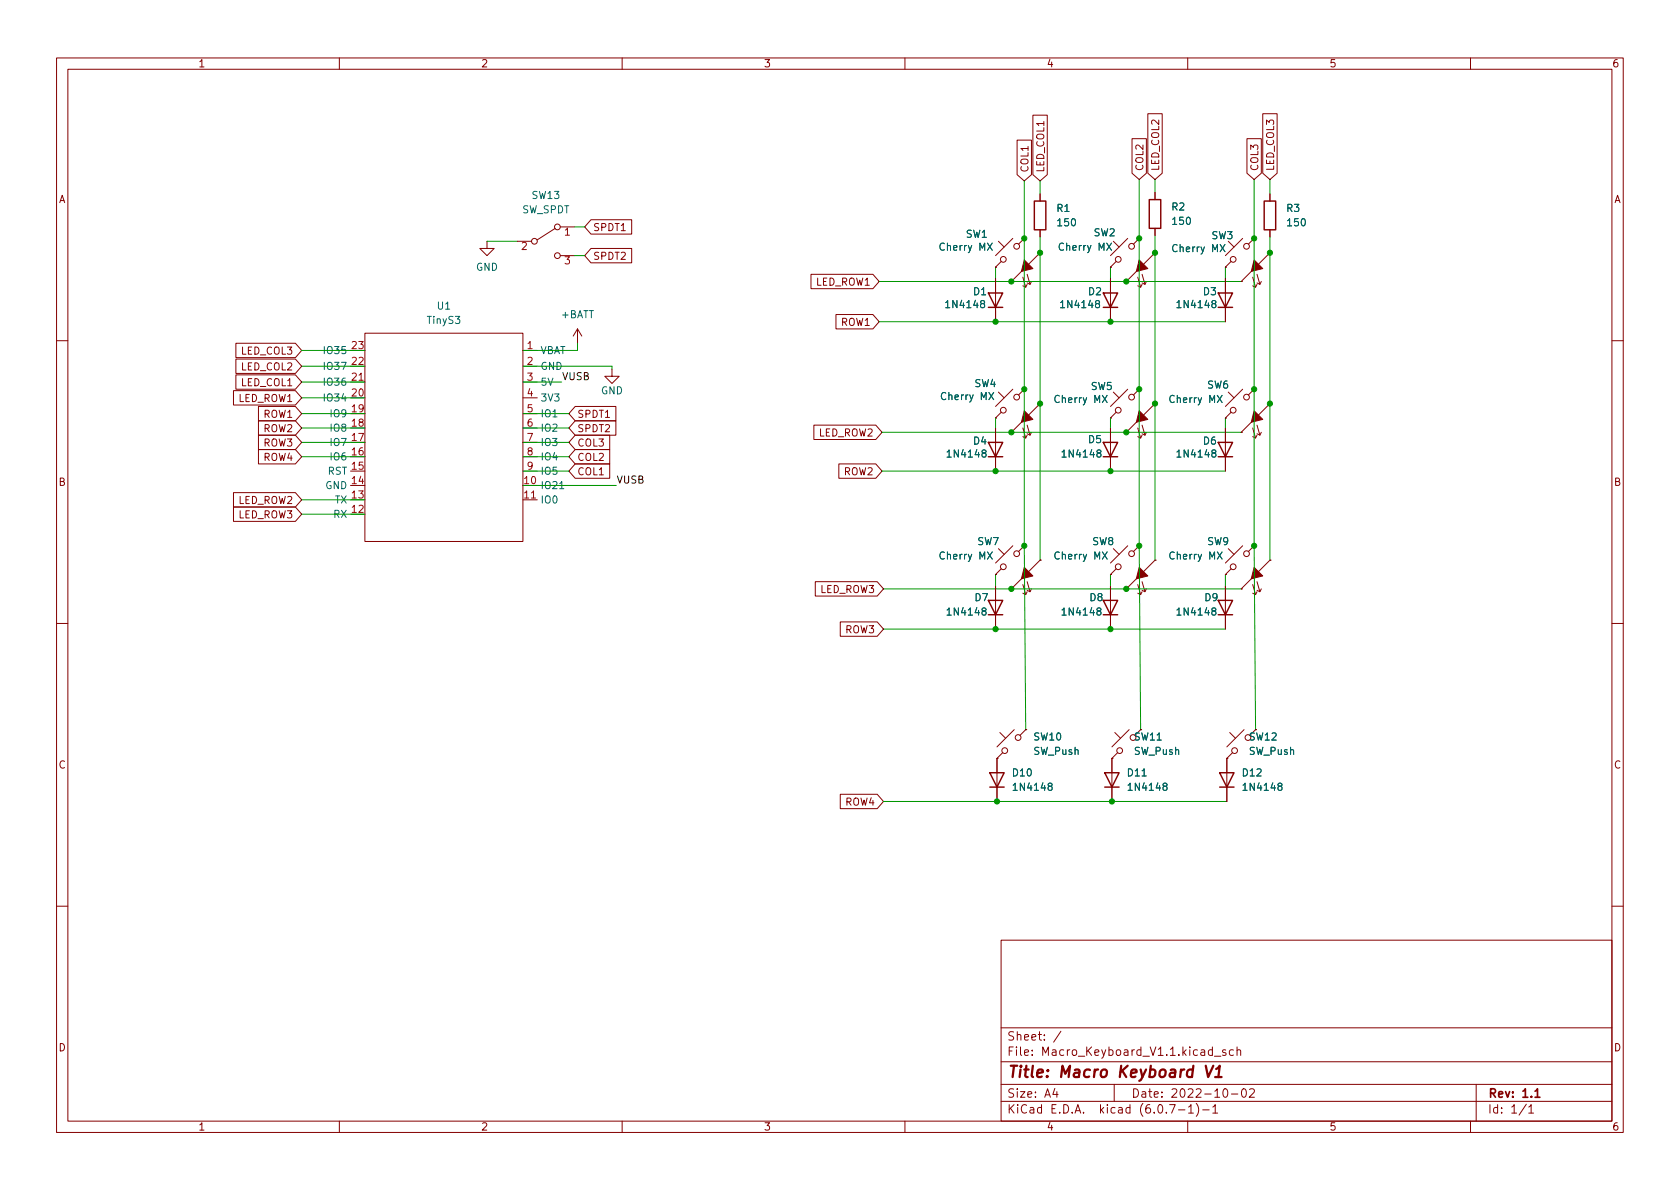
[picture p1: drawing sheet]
<svg xmlns="http://www.w3.org/2000/svg" width="297mm" height="210mm" viewBox="0 0 297 210" stroke-linecap="round" stroke-linejoin="round" font-family="sans-serif">
<g fill="none" stroke="#840000" stroke-width=".18">
<path d="M10 10.2h277v190.1h-277zM12 12.2h273v186.1h-273zM60 10.2v2M110 10.2v2M160 10.2v2M210 10.2v2M260 10.2v2M104.5 38.9h7.2v2.5h-7.2l-1.1-1.3zM179.8 24.8h2.6v6.1l-1.3 1.1-1.3-1.1zM182.6 20.4h2.6v10.5l-1.3 1.1-1.3-1.1zM183.9 34.3v1.3M200.2 24.5h2.5v6.1l-1.3 1.1-1.2-1.1z"/>
<path d="M202.9 20.1h2.6v10.5l-1.3 1.1-1.3-1.1zM204.2 34v1.3M220.5 24.5h2.5v6.1l-1.3 1.1-1.2-1.1zM223.3 20.1h2.5v10.5l-1.3 1.1-1.2-1.1zM224.5 34.3v1.3M64.5 58.9h28v36.9h-28zM86.1 42.7v1.2h1.3l-1.3 1.3-1.3-1.3h1.3M91.4 42.7h2.6M98.2 40.4l-3.2 2M99.1 40.1h2.5M99.1 45.2h2.5M102.1 58.2l-.8 1.2"/>
<path d="M102.1 58.2v2.5M102.1 58.2l.8 1.2M104.5 43.9h7.2v2.6h-7.2l-1.1-1.3zM143.4 48.5h10.9l1.1 1.3-1.1 1.2h-10.9zM147.8 55.6h6.5l1.1 1.3-1.1 1.3h-6.5zM176 47.2h.1M176 49.3v7.6M176.5 42.7l1 1M177 46.2l-1 1M178.8 49.8h.1M179.1 42.2l-3.1 3M180.8 49l.6 1.8"/>
<path d="M181.1 42.2l-1 1M181.1 42.2h.1M181.6 50.3l-.2 .5-.6-.3M181.6 48.5l.5 1.8M182.4 49.8l-.3 .5-.5-.3M183.9 44.7l-5.1 5.1M183.9 44.7h.1M183.9 40.6v1.3M196.3 47.2h.1M196.3 49.3v7.6M196.8 42.7l1.1 1M197.4 46.2l-1.1 1"/>
<path d="M199.1 49.8h.1M199.4 42.2l-3.1 3M201.2 49l.5 1.8M201.4 42.2l-1 1M201.4 42.2h.1M201.9 50.3l-.2 .5-.5-.3M201.9 48.5l.5 1.8M202.7 49.8l-.3 .5-.5-.3M204.2 44.7l-5.1 5.1M204.2 44.7h.1M204.2 40.4v1.3M216.7 47.2h.1"/>
<path d="M216.7 49.3v7.6M217.2 42.7l1 1M217.7 46.2l-1 1M219.5 49.8h.1M219.7 42.2l-3 3M221.5 49l.5 1.8M221.7 42.2l-1 1M221.7 42.2h.1M222.2 50.3l-.2 .5-.5-.3M222.2 48.5l.6 1.8M223 49.8l-.2 .5-.6-.3M224.5 44.7l-5 5.1"/>
<path d="M224.5 44.7h.1M224.5 40.6v1.3M10 60.2h2M41.3 69.1h10.9l1.1 1.3-1.1 1.2h-10.9zM41.7 66.3h10.5l1.1 1.3-1.1 1.2h-10.5zM41.7 60.7h10.5l1.1 1.3-1.1 1.2h-10.5zM41.7 63.5h10.5l1.1 1.3-1.1 1.2h-10.5zM45.7 74.4h6.5l1.1 1.3-1.1 1.3h-6.5zM45.7 71.9h6.5l1.1 1.2-1.1 1.3h-6.5zM45.7 77h6.5l1.1 1.2-1.1 1.3h-6.5zM45.7 79.5h6.5l1.1 1.3-1.1 1.2h-6.5zM62 67.6h2.5"/>
<path d="M92.5 62h2.5M92.5 64.8h2.5M92.5 67.6h2.5M92.5 70.4h2.5M92.5 73.1h2.5M92.5 75.7h2.5M92.5 78.2h2.5M101.7 79.5h6.1v2.5h-6.1l-1.1-1.2zM101.7 77h6.1v2.5h-6.1l-1.1-1.3zM101.7 74.4h7.2v2.6h-7.2l-1.1-1.3zM101.7 71.9h7.2v2.5h-7.2l-1.1-1.3zM108.2 65.3v1.2h1.3l-1.3 1.3-1.3-1.3h1.3"/>
<path d="M143.9 75.2h10.9l1.2 1.2-1.2 1.3h-10.9zM176 73.9h.1M176 75.7v7.6M176.5 69.3l1 1.1M177 72.9l-1 1M178.8 76.4h.1M179.1 68.8l-3.1 3.1M180.8 75.7l.6 1.8M181.1 68.8l-1 1M181.1 68.8h.1M181.6 77l-.2 .5-.6-.3M181.6 75.2l.5 1.8"/>
<path d="M182.4 76.4l-.3 .6-.5-.3M183.9 71.4l-5.1 5M183.9 71.4h.1M196.3 73.9h.1M196.3 75.7v7.6M196.8 69.3l1.1 1.1M197.4 72.9l-1.1 1M199.1 76.4h.1M199.4 68.8l-3.1 3.1M201.2 75.7l.5 1.8M201.4 68.8l-1 1M201.4 68.8h.1"/>
<path d="M201.9 77l-.2 .5-.5-.3M201.9 75.2l.5 1.8M202.7 76.4l-.3 .6-.5-.3M204.2 71.4l-5.1 5M204.2 71.4h.1M216.7 73.9h.1M216.7 75.7v7.6M217.2 69.3l1 1.1M217.7 72.9l-1 1M219.5 76.4h.1M219.7 68.8l-3 3.1M221.5 75.7l.5 1.8"/>
<path d="M221.7 68.8l-1 1M221.7 68.8h.1M222.2 77l-.2 .5-.5-.3M222.2 75.2l.6 1.8M223 76.4l-.2 .6-.6-.3M224.5 71.4l-5 5M224.5 71.4h.1M285 60.2h2M41.3 89.7h10.9l1.1 1.2-1.1 1.3h-10.9zM41.3 87.1h10.9l1.1 1.3-1.1 1.3h-10.9zM92.5 88.4h2.5M92.5 80.8h2.5"/>
<path d="M92.5 83.3h2.5M101.7 82h6.1v2.6h-6.1l-1.1-1.3zM148.3 82h6.5l1.2 1.3-1.2 1.3h-6.5zM176.5 97l1 1M179.1 96.5l-3.1 3.1M181.1 96.5l-1 1M181.1 96.5h.1M183.9 99.1l-5.1 5M183.9 99.1h.1M196.8 97l1.1 1M199.4 96.5l-3.1 3.1M201.4 96.5l-1 1"/>
<path d="M201.4 96.5h.1M204.2 99.1l-5.1 5M204.2 99.1h.1M217.2 97l1 1M219.7 96.5l-3 3.1M221.7 96.5l-1 1M221.7 96.5h.1M224.5 99.1l-5 5M224.5 99.1h.1M10 110.2h2M144.2 102.9h10.9l1.1 1.2-1.1 1.3h-10.9zM148.6 110h6.5l1.1 1.2-1.1 1.3h-6.5z"/>
<path d="M176 101.6h.1M176 103.6v7.6M177 100.6l-1 1M178.8 104.1h.1M180.8 103.4l.6 1.8M181.6 104.6l-.2 .6-.6-.3M181.6 102.9l.5 1.7M182.4 104.1l-.3 .5-.5-.2M196.3 101.6h.1M196.3 103.6v7.6M197.4 100.6l-1.1 1M199.1 104.1h.1"/>
<path d="M201.2 103.4l.5 1.8M201.9 104.6l-.2 .6-.5-.3M201.9 102.9l.5 1.7M202.7 104.1l-.3 .5-.5-.2M216.7 101.6h.1M216.7 103.6v7.6M217.7 100.6l-1 1M219.5 104.1h.1M221.5 103.4l.5 1.8M222.2 104.6l-.2 .6-.5-.3M222.2 102.9l.6 1.7M223 104.1l-.2 .5-.6-.2"/>
<path d="M285 110.2h2M176.3 134.1h.1M176.3 134.1v7.6M176.8 129.5l1 1.1M177.3 133.1l-1 1M179.3 129l-3 3.1M181.4 129l-1.1 1M181.4 129h.1M196.6 134.1h.1M196.6 134.1v7.6M197.1 129.5l1 1.1M197.6 133.1l-1 1"/>
<path d="M199.6 129l-3 3.1M216.9 134.1h.1M216.9 134.1v7.6M217.4 129.5l1 1.1M217.9 133.1l-1 1M220 129l-3.1 3.1M148.6 140.5h6.5l1.1 1.2-1.1 1.3h-6.5zM10 160.2h2M177 166.3h108v32h-108zM285 160.2h2M60 198.3v2M110 198.3v2"/>
<path d="M160 198.3v2M177 194.8h108M177 191.8h108M177 187.8h108M177 181.8h108M186.5 192.5l-.4 1h1M186.9 193v1M187.6 182.4l-1.3 1.9M197 191.8v3M206.8 195.3h1l-.7 1.5M208.4 196.3h1.1M210 198.3v2"/>
<path d="M210.1 195.8l.5-.5v1.5M210.1 196.8h.9M211.5 195.1a1.72 1.72 0 0 1 0 2.3M212.6 196.3h1.2M214.4 185.7l-.5-.1-.3 .3v.4l.2 .3h.6M214.4 185.1v1.5M214.4 195.8l.5-.5v1.5M214.4 196.8h.9M214.7 186.8h1.2M216.4 192.6l.2-.1a.81 .81 0 0 1 .6 .7 .81 .81 0 0 1-.3 .8h-.2a.81 .81 0 0 1-.6-.6 .81 .81 0 0 1 .3-.8zM216.7 185.7l-.3-.1-.3 .2 .1 .3 .5 .1v.4h-.6M217.7 193.5h1.2"/>
<path d="M218.1 185.7l-.5-.1-.2 .3v.4l.1 .3h.6M218.7 185.8l.2-.2 .4 .1 .1 .9M218.7 185.1v1.5M219.7 192.6l.2-.1a.81 .81 0 0 1 .5 .7 .81 .81 0 0 1-.3 .8h-.1a.81 .81 0 0 1-.6-.6 .81 .81 0 0 1 .3-.8zM220.9 192.7l.6-.2 .2 .2 .1 .3-.9 1h.9M260 198.3v2M261 191.8v6.5M269.9 195.3l-1.3 1.9M270.3 195.8l.4-.5v1.5M270.3 196.8h.9"/>
<circle cx="94.5" cy="42.7" r=".51"/>
<circle cx="98.6" cy="40.1" r=".51"/>
<circle cx="98.6" cy="45.2" r=".51"/>
<circle cx="177.4" cy="45.9" r=".51"/>
<circle cx="179.8" cy="43.6" r=".51"/>
<circle cx="197.7" cy="45.9" r=".51"/>
<circle cx="200.1" cy="43.6" r=".51"/>
<circle cx="218" cy="45.9" r=".51"/>
<circle cx="220.4" cy="43.6" r=".51"/>
<circle cx="177.4" cy="72.5" r=".51"/>
<circle cx="179.8" cy="70.2" r=".51"/>
<circle cx="197.7" cy="72.5" r=".51"/>
<circle cx="200.1" cy="70.2" r=".51"/>
<circle cx="218" cy="72.5" r=".51"/>
<circle cx="220.4" cy="70.2" r=".51"/>
<circle cx="179.8" cy="97.9" r=".51"/>
<circle cx="200.1" cy="97.9" r=".51"/>
<circle cx="220.4" cy="97.9" r=".51"/>
<circle cx="177.4" cy="100.2" r=".51"/>
<circle cx="197.7" cy="100.2" r=".51"/>
<circle cx="218" cy="100.2" r=".51"/>
<circle cx="177.6" cy="132.7" r=".51"/>
<circle cx="180" cy="130.4" r=".51"/>
<circle cx="198" cy="132.7" r=".51"/>
<circle cx="200.3" cy="130.4" r=".51"/>
<circle cx="218.3" cy="132.7" r=".51"/>
<circle cx="220.6" cy="130.4" r=".51"/>
</g>
<path d="M271.4 193l.4-.5v1.5M271.4 194h.9" fill="none" stroke="#840000" stroke-width=".3"/>
<path d="M213.2 188.5l.4 2 .9-2M214.8 190.5h1.2M215 189l.7-.5-.3 2" fill="none" stroke="#840000" stroke-width=".4"/>
<g fill="none" stroke="#840000" stroke-width=".25">
<path d="M182.9 35.6h2v5h-2zM203.2 35.3h2v5.1h-2zM223.5 35.6h2.1v5h-2.1zM174.8 51.8h2.5l-1.3 2.6zM174.8 54.4h2.5M195.1 51.8h2.5l-1.3 2.6zM195.1 54.4h2.5M215.4 51.8h2.5l-1.2 2.6zM215.4 54.4h2.5M174.8 78.2h2.5l-1.3 2.6zM195.1 78.2h2.5l-1.3 2.6zM215.4 78.2h2.5l-1.2 2.6z"/>
<path d="M174.8 80.8h2.5M195.1 80.8h2.5M215.4 80.8h2.5M174.8 106.2h2.5l-1.3 2.5zM174.8 108.7h2.5M195.1 106.2h2.5l-1.3 2.5zM195.1 108.7h2.5M215.4 106.2h2.5l-1.2 2.5zM215.4 108.7h2.5M175 136.6h2.5l-1.2 2.6zM175 139.2h2.5M195.3 136.6h2.6l-1.3 2.6z"/>
<path d="M195.3 139.2h2.6M215.6 136.6h2.6l-1.3 2.6zM215.6 139.2h2.6"/>
</g>
<g fill="#840000" stroke="#840000" stroke-width=".18">
<path d="M201.4 72.6l1.5 1.6-2 .5z"/>
<path d="M221.7 72.6l1.6 1.6-2.1 .5z"/>
<path d="M201.4 100.3l1.5 1.5-2 .6z"/>
<path d="M201.4 46l1.5 1.5-2 .5z"/>
<path d="M221.7 46l1.6 1.5-2.1 .5z"/>
<path d="M181.1 46l1.5 1.5-2 .5z"/>
<path d="M181.1 100.3l1.5 1.5-2 .6z"/>
<path d="M181.1 72.6l1.5 1.6-2 .5z"/>
<path d="M221.7 100.3l1.6 1.5-2.1 .6z"/>
</g>
<g fill="none" stroke="#006464" stroke-width=".18">
<path d="M174.6 43l.8 1.3M175.4 43l-.8 1.3M195.7 43l.8 1.3M196.5 43l-.8 1.3M215.7 43.2l.9 1.3M216.6 43.2l-.9 1.3M174.8 69.4l.9 1.3M175.7 69.4l-.9 1.3M194.9 69.9l.9 1.3M195.8 69.9l-.9 1.3M215.2 69.9l.9 1.3M216.1 69.9l-.9 1.3"/>
<path d="M99 86.4h.7M174.6 97.6l.8 1.3M175.4 97.6l-.8 1.3M194.9 97.6l.9 1.3M195.8 97.6l-.9 1.3M215.2 97.6l.9 1.3M216.1 97.6l-.9 1.3"/>
</g>
<g fill="none" stroke="#009600" stroke-width=".18">
<path d="M181.1 32v64.5l.3 32.5M183.9 32v2.3M201.4 31.7v64.8l.3 32.5M204.2 31.7v2.3M221.7 31.7v64.8l.3 32.5M224.5 31.7v2.6M86.1 42.7h5.3M101.6 45.2h1.8M101.6 40.1h1.8M155.4 49.8h64.1M155.4 56.9h61.3M176 47.2v2.1"/>
<path d="M176 54.9v2M183.9 41.9v57.2M196.3 47.2v2.1M196.3 54.9v2M204.2 41.7v57.4M216.7 47.2v2.1M224.5 41.9v57.2M53.3 67.6h11.2M53.3 64.8h11.2M53.3 75.7h11.2M53.3 70.4h11.2M53.3 62h11.2"/>
<path d="M53.3 78.2h11.2M53.3 73.1h11.2M92.5 67.6h6.8M92.5 64.8h15.7v.5M92.5 75.7h8.1M92.5 78.2h8.1M92.5 73.1h8.1M102.1 60.7v1.3h-9.6M156 76.4h63.5M176 73.9v1.8M196.3 73.9v1.8M216.7 73.9v1.8"/>
<path d="M53.3 80.8h11.2M53.3 88.4h11.2M53.3 90.9h11.2M92.5 83.3h8.1M92.5 80.8h8.1M92.5 85.8h16.5M156 83.3h60.7M156.2 111.2h60.5M156.2 104.1h63.3M176 101.6v2M196.3 101.6v2M216.7 101.6v2"/>
<path d="M156.2 141.7h60.7"/>
</g>
<g fill="#009600" stroke="#009600" stroke-width=".18">
<circle cx="196.6" cy="141.7" r=".46"/>
<circle cx="176.3" cy="141.7" r=".46"/>
<circle cx="196.3" cy="111.2" r=".46"/>
<circle cx="199.1" cy="104.1" r=".46"/>
<circle cx="178.8" cy="104.1" r=".46"/>
<circle cx="176" cy="111.2" r=".46"/>
<circle cx="201.4" cy="96.5" r=".46"/>
<circle cx="221.7" cy="96.5" r=".46"/>
<circle cx="178.8" cy="49.8" r=".46"/>
<circle cx="181.1" cy="68.8" r=".46"/>
<circle cx="183.9" cy="71.4" r=".46"/>
<circle cx="183.9" cy="44.7" r=".46"/>
<circle cx="178.8" cy="76.4" r=".46"/>
<circle cx="181.1" cy="96.5" r=".46"/>
<circle cx="176" cy="83.3" r=".46"/>
<circle cx="199.1" cy="76.4" r=".46"/>
<circle cx="181.1" cy="42.2" r=".46"/>
<circle cx="176" cy="56.9" r=".46"/>
<circle cx="204.2" cy="71.4" r=".46"/>
<circle cx="201.4" cy="68.8" r=".46"/>
<circle cx="196.3" cy="83.3" r=".46"/>
<circle cx="221.7" cy="68.8" r=".46"/>
<circle cx="224.5" cy="71.4" r=".46"/>
<circle cx="204.2" cy="44.7" r=".46"/>
<circle cx="199.1" cy="49.8" r=".46"/>
<circle cx="196.3" cy="56.9" r=".46"/>
<circle cx="221.7" cy="42.2" r=".46"/>
<circle cx="201.4" cy="42.2" r=".46"/>
<circle cx="224.5" cy="44.7" r=".46"/>
</g>
<text font-size="2.8" fill="#840000" x="178" y="190.6">Title: Macro Keyboard V1</text>
<g font-size="2.1" fill="#840000">
<text x="178" y="184">Sheet: /</text>
<text x="178" y="186.7">File: Macro_Keyboard_V1.1.kicad_sch</text>
<text x="178" y="196.9">KiCad E.D.A. kicad (6.0.7-1)-1</text>
<text x="178" y="194.1">Size: A4</text>
<text x="200" y="194.1">Date: 2022-10-02</text>
<text x="263" y="194.1">Rev: 1.1</text>
<text x="263" y="196.9">Id: 1/1</text>
</g>
<g font-size="1.8" fill="#840000">
<text x="35" y="11.9">1</text>
<text x="85" y="11.9">2</text>
<text x="135" y="11.9">3</text>
<text x="185" y="11.9">4</text>
<text x="235" y="11.9">5</text>
<text x="285" y="11.9">6</text>
<text x="10.3" y="35.9">A</text>
<text x="181.8" y="30.6" transform="rotate(-90 181.8 30.6)">COL1</text>
<text x="184.6" y="30.6" transform="rotate(-90 184.6 30.6)">LED_COL1</text>
<text x="202.1" y="30.3" transform="rotate(-90 202.1 30.3)">COL2</text>
<text x="204.9" y="30.3" transform="rotate(-90 204.9 30.3)">LED_COL2</text>
<text x="222.5" y="30.3" transform="rotate(-90 222.5 30.3)">COL3</text>
<text x="225.3" y="30.3" transform="rotate(-90 225.3 30.3)">LED_COL3</text>
<text x="285.3" y="35.9">A</text>
<text x="104.8" y="40.9">SPDT1</text>
<text x="104.8" y="45.9">SPDT2</text>
<text x="144.2" y="50.5">LED_ROW1</text>
<text x="148.7" y="57.6">ROW1</text>
<text x="42.7" y="62.7">LED_COL3</text>
<text x="42.7" y="65.5">LED_COL2</text>
<text x="42.1" y="71.1">LED_ROW1</text>
<text x="42.7" y="68.3">LED_COL1</text>
<text x="46.6" y="76.4">ROW2</text>
<text x="46.6" y="73.9">ROW1</text>
<text x="102" y="76.4">SPDT2</text>
<text x="102" y="73.9">SPDT1</text>
<text x="144.7" y="77.2">LED_ROW2</text>
<text x="46.6" y="79">ROW3</text>
<text x="46.6" y="81.5">ROW4</text>
<text x="102" y="81.5">COL2</text>
<text x="102" y="79">COL3</text>
<text x="10.3" y="85.9">B</text>
<text x="42.1" y="89.1">LED_ROW2</text>
<text x="102" y="84">COL1</text>
<text x="149.2" y="84">ROW2</text>
<text x="285.3" y="85.9">B</text>
<text x="42.1" y="91.7">LED_ROW3</text>
<text x="145" y="104.9">LED_ROW3</text>
<text x="149.5" y="112">ROW3</text>
<text x="200.6" y="130.9">SW11</text>
<text x="220.9" y="130.9">SW12</text>
<text x="10.3" y="135.9">C</text>
<text x="285.3" y="135.9">C</text>
<text x="149.5" y="142.5">ROW4</text>
<text x="10.3" y="185.9">D</text>
<text x="285.3" y="185.9">D</text>
<text x="35" y="199.9">1</text>
<text x="85" y="199.9">2</text>
<text x="135" y="199.9">3</text>
<text x="185" y="199.9">4</text>
<text x="235" y="199.9">5</text>
<text x="285" y="199.9">6</text>
</g>
<g font-size="1.8" fill="#006464">
<text x="94.1" y="35.2">SW13</text>
<text x="92.2" y="37.7">SW_SPDT</text>
<text x="186.9" y="37.5">R1</text>
<text x="187.1" y="40">150</text>
<text x="193.4" y="41.8">SW2</text>
<text x="207.2" y="37.2">R2</text>
<text x="207.4" y="39.7">150</text>
<text x="227.5" y="37.5">R3</text>
<text x="227.7" y="40">150</text>
<text x="84.1" y="47.9">GND</text>
<text x="166.4" y="44.3">Cherry MX</text>
<text x="170.8" y="42">SW1</text>
<text x="187.4" y="44.3">Cherry MX</text>
<text x="207.5" y="44.6">Cherry MX</text>
<text x="214.2" y="42.3">SW3</text>
<text x="172.1" y="52.2">D1</text>
<text x="192.5" y="52.2">D2</text>
<text x="212.8" y="52.2">D3</text>
<text x="75.6" y="57.3">TinyS3</text>
<text x="77.4" y="54.7">U1</text>
<text x="99.2" y="56.3">+BATT</text>
<text x="167.5" y="54.5">1N4148</text>
<text x="187.9" y="54.5">1N4148</text>
<text x="208.4" y="54.5">1N4148</text>
<text x="57.6" y="65.4">IO37</text>
<text x="57.6" y="62.6">IO35</text>
<text x="95.5" y="62.6">VBAT</text>
<text x="95.5" y="65.4">GND</text>
<text x="57.6" y="71">IO34</text>
<text x="57.6" y="68.2">IO36</text>
<text x="95.5" y="68.2">5V</text>
<text x="95.5" y="71">3V3</text>
<text x="106.2" y="69.7">GND</text>
<text x="166.6" y="70.7">Cherry MX</text>
<text x="172.3" y="68.4">SW4</text>
<text x="186.7" y="71.2">Cherry MX</text>
<text x="192.9" y="69">SW5</text>
<text x="207" y="71.2">Cherry MX</text>
<text x="213.5" y="68.7">SW6</text>
<text x="58.6" y="76.3">IO8</text>
<text x="58.6" y="73.8">IO9</text>
<text x="95.5" y="73.8">IO1</text>
<text x="95.5" y="76.3">IO2</text>
<text x="57.9" y="83.9">RST</text>
<text x="58.6" y="81.4">IO6</text>
<text x="58.6" y="78.9">IO7</text>
<text x="95.5" y="78.9">IO3</text>
<text x="95.5" y="81.4">IO4</text>
<text x="95.5" y="83.9">IO5</text>
<text x="167.8" y="80.9">1N4148</text>
<text x="172.1" y="78.6">D4</text>
<text x="188.1" y="80.9">1N4148</text>
<text x="192.5" y="78.4">D5</text>
<text x="208.4" y="80.9">1N4148</text>
<text x="212.8" y="78.6">D6</text>
<text x="57.5" y="86.5">GND</text>
<text x="59.2" y="89">TX</text>
<text x="95.5" y="86.5">IO21</text>
<text x="95.5" y="89">IO0</text>
<text x="59" y="91.6">RX</text>
<text x="166.4" y="98.9">Cherry MX</text>
<text x="172.8" y="96.4">SW7</text>
<text x="186.7" y="98.9">Cherry MX</text>
<text x="193.1" y="96.4">SW8</text>
<text x="207" y="98.9">Cherry MX</text>
<text x="213.5" y="96.4">SW9</text>
<text x="172.4" y="106.3">D7</text>
<text x="192.7" y="106.3">D8</text>
<text x="213" y="106.3">D9</text>
<text x="167.8" y="108.8">1N4148</text>
<text x="188.1" y="108.8">1N4148</text>
<text x="208.4" y="108.8">1N4148</text>
<text x="182.8" y="130.9">SW10</text>
<text x="179.1" y="137.3">D10</text>
<text x="182.7" y="133.5">SW_Push</text>
<text x="199.4" y="137.3">D11</text>
<text x="200.5" y="133.5">SW_Push</text>
<text x="219.8" y="137.3">D12</text>
<text x="220.8" y="133.5">SW_Push</text>
<text x="179.5" y="139.8">1N4148</text>
<text x="199.8" y="139.8">1N4148</text>
<text x="220.1" y="139.8">1N4148</text>
</g>
<g font-size="1.8" fill="#a90000">
<text x="99.8" y="41.7">1</text>
<text x="92.2" y="44.2">2</text>
<text x="99.8" y="46.7">3</text>
<text x="62.3" y="64.5">22</text>
<text x="62.3" y="61.7">23</text>
<text x="93.2" y="61.7">1</text>
<text x="93.2" y="64.5">2</text>
<text x="62.3" y="70.1">20</text>
<text x="62.3" y="67.3">21</text>
<text x="93.2" y="67.3">3</text>
<text x="93.2" y="70.1">4</text>
<text x="62.3" y="78">17</text>
<text x="62.3" y="75.4">18</text>
<text x="62.3" y="72.9">19</text>
<text x="93.2" y="72.9">5</text>
<text x="93.2" y="75.4">6</text>
<text x="93.2" y="78">7</text>
<text x="62.3" y="83.1">15</text>
<text x="62.3" y="80.5">16</text>
<text x="93.2" y="80.5">8</text>
<text x="93.2" y="83.1">9</text>
<text x="62.3" y="88.1">13</text>
<text x="62.3" y="85.6">14</text>
<text x="92.7" y="85.6">10</text>
<text x="92.7" y="88.1">11</text>
<text x="62.3" y="90.7">12</text>
</g>
<g font-size="1.8" fill="#0f0f0f">
<text x="99.3" y="67.2">VUSB</text>
<text x="109" y="85.5">VUSB</text>
</g>
</svg>
